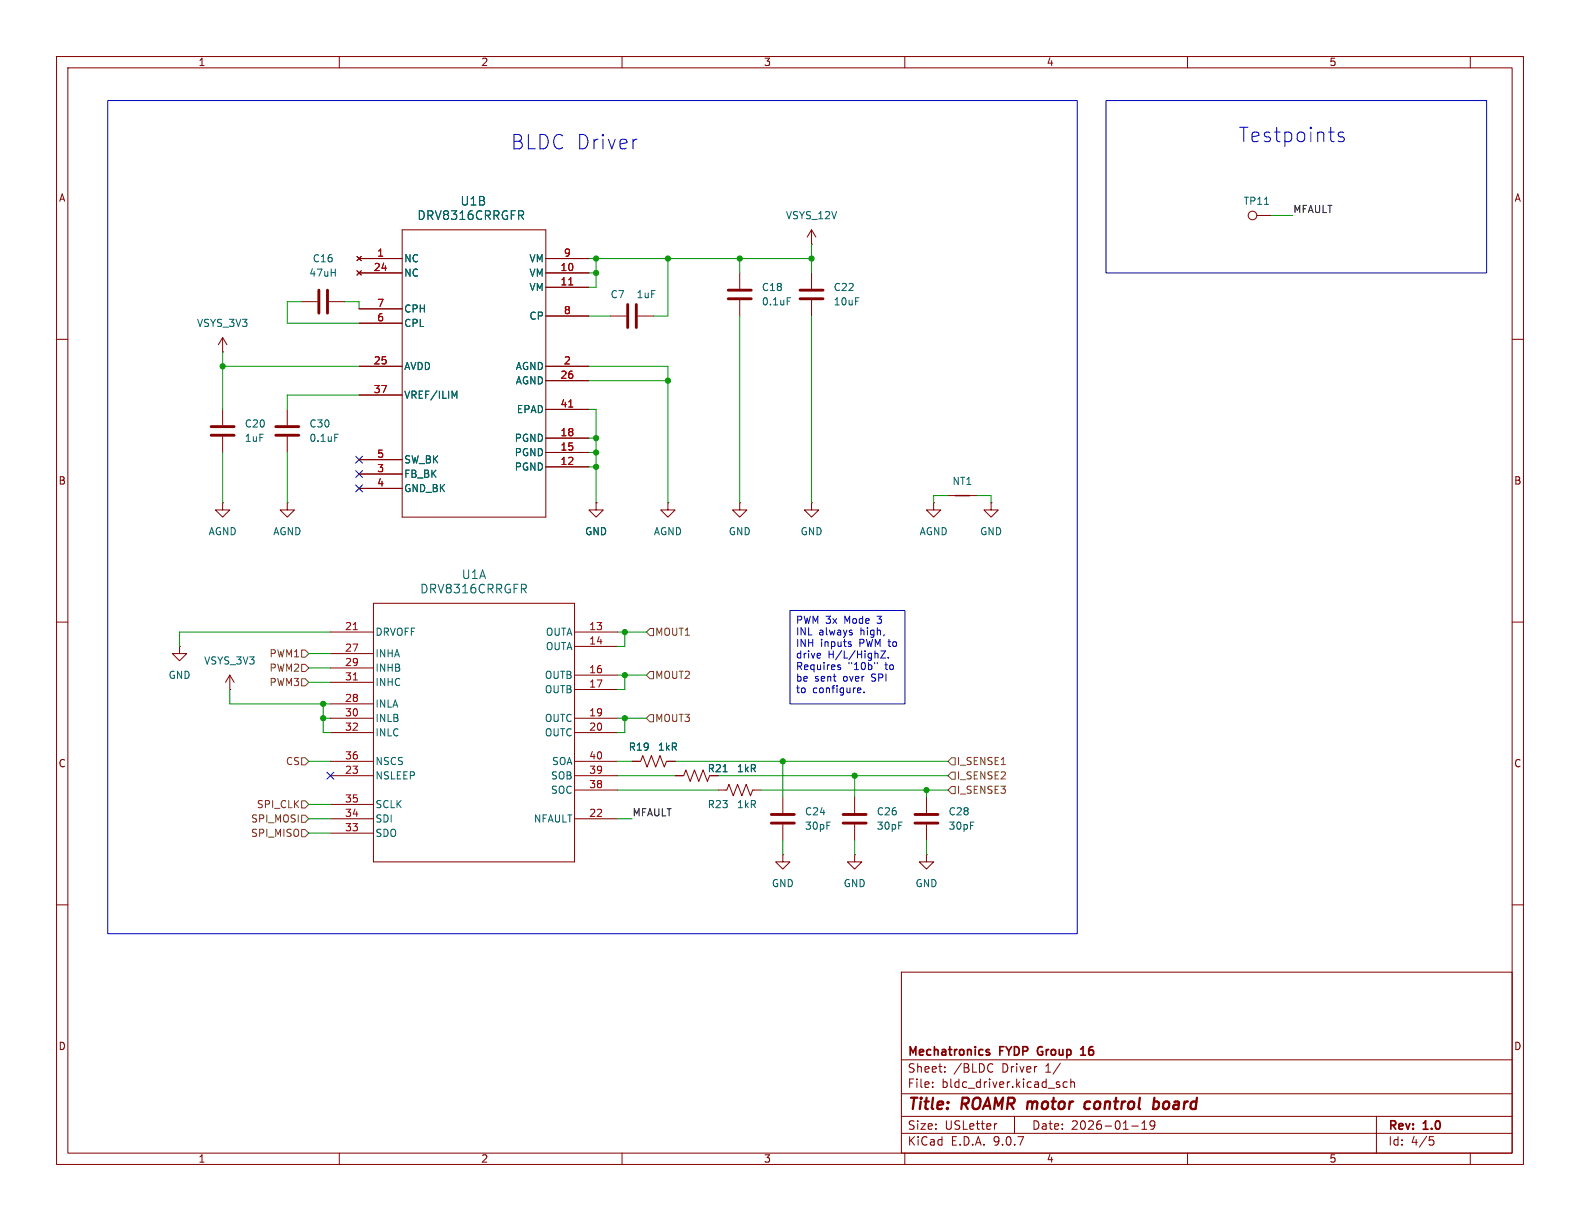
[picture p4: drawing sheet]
<svg xmlns="http://www.w3.org/2000/svg" width="279mm" height="216mm" viewBox="0 0 279 216" stroke-linecap="round" stroke-linejoin="round" font-family="sans-serif">
<g fill="none" stroke="#840000" stroke-width=".18">
<path d="M10 10h259.4v195.9h-259.4zM12 12h255.4v191.9h-255.4zM60 10v2M110 10v2M160 10v2M210 10v2M260 10v2M222.2 38.1h2.6M39.4 59.7v2.5M39.4 59.7l-.8 1.3M39.4 59.7l.7 1.3M53.3 53.3h2.8"/>
<path d="M58.2 53.3h2.8M63.1 45.3l.8 .8M63.1 47.9l.8 .7M63.5 45.7h7.6M63.5 48.3h7.6M63.5 54.6h7.6M63.5 57.2h7.6M63.9 45.3l-.8 .8M63.9 47.9l-.8 .7M71.1 40.6h25.4v50.8h-25.4zM96.5 45.7h7.6M96.5 48.3h7.6"/>
<path d="M96.5 50.8h7.6M96.5 55.9h7.6M107.9 55.9h2.8M112.8 55.9h2.8M130.8 48.3v2.8M130.8 53.1v2.8M143.5 43.2h.1M143.5 40.6l-.8 1.3M143.5 40.6l.8 1.3M143.5 40.6v2.6M143.5 48.3v2.8M143.5 53.1v2.8"/>
<path d="M10 60h2M39.4 62.2h.1M39.4 72.4v2.8M39.4 77.2v2.8M50.8 72.4v2.8M50.8 77.2v2.8M63.5 64.8h7.6M63.5 69.9h7.6M96.5 64.8h7.6M96.5 67.3h7.6M96.5 72.4h7.6M96.5 77.5h7.6"/>
<path d="M267.4 60h2M39.4 88.9v1.3h1.2l-1.2 1.2-1.3-1.2h1.3M39.4 88.9h.1M50.8 88.9v1.3h1.3l-1.3 1.2-1.3-1.2h1.3M50.8 88.9h.1M63.5 81.3h7.6M63.5 83.8h7.6M63.5 86.4h7.6M96.5 80h7.6M96.5 82.6h7.6M105.4 88.9v1.3h1.3l-1.3 1.2-1.3-1.2h1.3M105.4 88.9h.1"/>
<path d="M118.1 88.9v1.3h1.3l-1.3 1.2-1.3-1.2h1.3M118.1 88.9h.1M130.8 88.9v1.3h1.3l-1.3 1.2-1.3-1.2h1.3M130.8 88.9h.1M143.5 88.9v1.3h1.3l-1.3 1.2-1.3-1.2h1.3M143.5 88.9h.1M165.1 88.9v1.3h1.3l-1.3 1.2-1.3-1.2h1.3M165.1 88.9h.1M167.6 87.6h5.1M175.3 88.9v1.3h1.2l-1.2 1.2-1.3-1.2h1.3M175.3 88.9h.1M10 110h2"/>
<path d="M31.7 114.3v1.3h1.3l-1.3 1.2-1.2-1.2h1.2M31.7 114.3h.1M40.6 119.4l-.7 1.3M40.6 119.4l.8 1.3M40.6 119.4v2.5M58.4 111.8h7.6M58.4 115.6h7.6M58.4 118.1h7.6M66 106.7h35.6v45.7h-35.6zM101.6 111.8h7.6M101.6 114.3h7.6M101.6 119.4h7.6"/>
<path d="M267.4 110h2M40.6 121.9h.1M58.4 134.6h7.6M58.4 120.7h7.6M58.4 124.5h7.6M58.4 127h7.6M58.4 129.5h7.6M58.4 137.2h7.6M101.6 134.6h7.6M101.6 127h7.6M101.6 129.5h7.6M101.6 137.2h7.6"/>
<path d="M101.6 121.9h7.6M101.6 139.7h7.6M111.8 134.6h1.5l.4-1 .7 2 .8-2 .8 2 .7-2 .8 2 .4-1h1.5M119.4 137.2h1.5l.4-1.1 .7 2.1 .8-2.1 .8 2.1 .7-2.1 .8 2.1 .4-1M127 139.7h1.5l.4-1 .8 2 .7-2 .8 2 .8-2 .7 2 .4-1h1.5M58.4 142.2h7.6M58.4 144.8h7.6M58.4 147.3h7.6M101.6 144.8h7.6M138.4 151.1v1.3h1.3l-1.3 1.3-1.2-1.3h1.2M138.4 151.1h.1M138.4 141v2.8"/>
<path d="M138.4 145.8v2.8M151.1 151.1v1.3h1.3l-1.3 1.3-1.2-1.3h1.2M151.1 151.1h.1M151.1 141v2.8M151.1 145.8v2.8M163.8 151.1v1.3h1.3l-1.3 1.3-1.2-1.3h1.2M163.8 151.1h.1M163.8 141v2.8M163.8 145.8v2.8M10 160h2M159.4 171.9h108v32h-108zM267.4 160h2"/>
<path d="M159.4 197.4h108M159.4 193.4h108M159.4 187.4h108M164.9 192.1v.2M164.9 191.4v.1M167.1 189.4v.2M167.1 188.7v.1M175.3 188.1l.3 .1M175.6 189.4l-.3 .2M176.3 198.7l-.3 .1M179.4 197.4v3M187 191.8l.4 .1v.2l-.2 .2h-.3"/>
<path d="M187 191.3l.4 .1M188.7 191.4l-.4-.1-.3 .3v.4l.1 .2h.6M189.4 191.4l.2-.1 .3 .1 .1 .9M189.4 190.8v1.5M200.1 199.1h1.2M201.9 199.7h.9M201.9 198.6l.5-.4v1.5M204.2 198.8l-.3 .3h-.3l-.2-.3 .1-.5 .4-.1 .2 .1a.99 .99 0 0 1-.3 1.4h-.3M243.4 197.4v6.5M60 203.9v2M110 203.9v2M159.4 200.4h108"/>
<path d="M160 203.9v2M210 203.9v2M252.8 201h.7M252.9 201.6h.4l.3 .2-.2 .6-.5 .1M260 203.9v2"/>
<circle cx="221.5" cy="38.1" r=".76"/>
</g>
<path d="M192.8 194.9a.66 .66 0 0 0-1 .3l-.1 .5 .2 .3 .2 .1 .6-.1M204 194.9l.2-.1 .6 .1 .2 .3-.1 .5a.66 .66 0 0 1-.8 .4M204.1 194.1l-.2 2" fill="none" stroke="#840000" stroke-width=".4"/>
<path d="M174.5 186l.5 .1v.3l-.2 .2-.4-.1M174.5 185.6h.5M183.6 185.3l-.1 .4 .1 .7M191.1 186.6h.9M191.1 185.5l.4-.4v1.5" fill="none" stroke="#840000" stroke-width=".3"/>
<path d="M168.9 87.6h2.5" fill="none" stroke="#840000" stroke-width=".25"/>
<g fill="none" stroke="#840000" stroke-width=".51">
<path d="M56.4 51.3v4.1M57.9 51.3v4.1M111 53.8v4.1M112.5 53.8v4.1M128.8 51.3h4M128.8 52.8h4M141.5 51.3h4M141.5 52.8h4M37.3 75.4h4.1M37.3 77h4.1M48.8 75.4h4M48.8 77h4"/>
<path d="M136.4 144h4.1M136.4 145.5h4.1M149.1 144h4.1M149.1 145.5h4.1M161.8 144h4.1M161.8 145.5h4.1"/>
</g>
<path d="M223.6 36.1h.7M139.2 52.6h.6M59.2 76.8h.6M80.4 70.1l.4-.9v1.2M127.9 136.5h.7" fill="none" stroke="#006464" stroke-width=".18"/>
<path d="M100.6 50.4h.7M100.6 72h.7M62.5 111.3h.7M62.5 120.2h.7" fill="none" stroke="#a90000" stroke-width=".18"/>
<g fill="none" stroke="#725600" stroke-width=".18">
<path d="M53.3 114.9h.7l.6 .7-.6 .6h-.7zM53.3 117.5h.7l.6 .6-.6 .6h-.7zM114.9 111.1h.7v1.3h-.7l-.6-.6zM114.9 118.7h.7v1.3h-.7l-.6-.6zM53.3 134h.7l.6 .6-.6 .7h-.7zM53.3 120h.7l.6 .7-.6 .6h-.7zM114.9 126.4h.7v1.2h-.7l-.6-.6zM168.3 136.5h.6v1.3h-.6l-.7-.6zM168.3 134h.6v1.3h-.6l-.7-.7zM168.3 139.1h.6v1.2h-.6l-.7-.6zM53.3 146.7h.7l.6 .6-.6 .7h-.7zM53.3 141.6h.7l.6 .6-.6 .7h-.7z"/>
<path d="M53.3 144.1h.7l.6 .7-.6 .6h-.7z"/>
</g>
<g fill="none" stroke="#009600" stroke-width=".18">
<path d="M224.8 38.1h3.8M53.3 53.3h-2.5v3.9h12.7M61 53.3h2.5v1.3M104.1 55.9h3.8M104.1 48.3h1.3M104.1 45.7h39.4M105.4 45.7v5.1h-1.3M118.1 45.7v10.2h-2.5M130.8 45.7v2.6M130.8 55.9v33M143.5 43.2v5.1M143.5 55.9v33"/>
<path d="M39.4 62.2v10.2M39.4 64.8h24.1M63.5 69.9h-12.7v2.5M104.1 64.8h14v24.1M104.1 72.4h1.3v16.5M104.1 77.5h1.3M104.1 67.3h14M39.4 80v8.9M50.8 80v8.9M104.1 82.6h1.3M104.1 80h1.3M167.6 87.6h-2.5v1.3"/>
<path d="M172.7 87.6h2.6v1.3M54.6 118.1h3.8M54.6 115.6h3.8M58.4 111.8h-26.7v2.5M109.2 111.8h5.1M109.2 119.4h5.1M110.5 119.4v2.5h-1.3M110.5 111.8v2.5h-1.3M40.6 121.9v2.6h17.8M54.6 134.6h3.8M54.6 120.7h3.8M57.1 124.5v5h1.3"/>
<path d="M57.1 127h1.3M109.2 139.7h17.8M109.2 127h5.1M109.2 137.2h10.2M109.2 134.6h2.6M110.5 127v2.5h-1.3M119.4 134.6h48.2M127 137.2h40.6M134.6 139.7h33M138.4 134.6v6.4M151.1 137.2v3.8M163.8 139.7v1.3"/>
<path d="M54.6 144.8h3.8M54.6 147.3h3.8M54.6 142.2h3.8M109.2 144.8h2.6M138.4 148.6v2.5M151.1 148.6v2.5M163.8 148.6v2.5"/>
</g>
<path d="M62.9 83.2l1.2 1.2M62.9 80.7l1.2 1.2M62.9 85.8l1.2 1.2M64.1 83.2l-1.2 1.2M64.1 80.7l-1.2 1.2M64.1 85.8l-1.2 1.2M57.8 136.6l1.2 1.2M59 136.6l-1.2 1.2" fill="none" stroke="#000084" stroke-width=".18"/>
<g fill="none" stroke="#0000c2" stroke-width=".18">
<path d="M19 17.8h171.5v147.3h-171.5zM195.6 17.8h67.3v30.5h-67.3zM112.4 24.6h.3M237.6 23.5l-.6-.1-.4 .3 .2 .4 .8 .2 .1 .3-.1 .3-.2 .1-.8-.1M139.7 108h20.3v16.5h-20.3zM145 116.3l-.1 .1M145.1 115.7v.1l-.6 .1M148.2 117.9l.5 .3-.1 .1-.3 .1M150.2 113.9l.3 .1v.1l-.1 .2h-.3M156.6 115.1l-.8 1.3h.8M157.1 116.2v.2M151.8 121.6l.4 .1v.2l-.6 .2"/>
<path d="M152.2 122.4l-.4 .1M152.8 122.4v.1"/>
</g>
<g fill="#009600" stroke="#009600" stroke-width=".18">
<circle cx="163.8" cy="139.7" r=".46"/>
<circle cx="151.1" cy="137.2" r=".46"/>
<circle cx="130.8" cy="45.7" r=".46"/>
<circle cx="143.5" cy="45.7" r=".46"/>
<circle cx="118.1" cy="45.7" r=".46"/>
<circle cx="105.4" cy="45.7" r=".46"/>
<circle cx="105.4" cy="48.3" r=".46"/>
<circle cx="118.1" cy="67.3" r=".46"/>
<circle cx="57.1" cy="124.5" r=".46"/>
<circle cx="57.1" cy="127" r=".46"/>
<circle cx="39.4" cy="64.8" r=".46"/>
<circle cx="138.4" cy="134.6" r=".46"/>
<circle cx="110.5" cy="119.4" r=".46"/>
<circle cx="110.5" cy="127" r=".46"/>
<circle cx="110.5" cy="111.8" r=".46"/>
<circle cx="105.4" cy="77.5" r=".46"/>
<circle cx="105.4" cy="80" r=".46"/>
<circle cx="105.4" cy="82.6" r=".46"/>
</g>
<g font-size="3.5" fill="#0000c2">
<text x="90.3" y="26.6">BLDC Driver</text>
<text x="219" y="25.4">Testpoints</text>
</g>
<g font-size="2.8" fill="#840000">
<text x="160.4" y="196.8">Title:</text>
<text x="170.1" y="196.8">ROAMR motor</text>
<text x="193.5" y="196.8">control</text>
<text x="206.4" y="196.8">board</text>
</g>
<g font-size="2.1" fill="#006464">
<text x="73.7" y="39.1">DRV8316CRRGFR</text>
<text x="81.3" y="36.6">U1B</text>
<text x="74.2" y="105.1">DRV8316CRRGFR</text>
<text x="81.6" y="102.6">U1A</text>
</g>
<g font-size="2.1" fill="#840000">
<text x="160.4" y="189.9">Sheet:</text>
<text x="160.4" y="187.1">Mechatronics</text>
<text x="168.6" y="189.9">/BLDC</text>
<text x="176.9" y="187.1">FYDP</text>
<text x="177.2" y="189.9">Driver</text>
<text x="184.2" y="187.1">Group</text>
<text x="185" y="189.9">1/</text>
<text x="192.4" y="187.1">16</text>
<text x="160.4" y="192.6">File:</text>
<text x="166.5" y="192.6">bldc_driver.kicad_sch</text>
<text x="160.4" y="202.8">KiCad</text>
<text x="160.4" y="200">Size:</text>
<text x="167.1" y="200">USLetter</text>
<text x="168.1" y="202.8">E.D.A.</text>
<text x="175.7" y="202.8">9.0.7</text>
<text x="182.4" y="200">Date:</text>
<text x="189.4" y="200">2026-01-19</text>
<text x="245.4" y="200.2">Rev:</text>
<text x="245.4" y="202.8">Id:</text>
<text x="249.5" y="202.8">4/5</text>
<text x="251.8" y="200.2">1.0</text>
</g>
<g font-size="1.8" fill="#840000">
<text x="35" y="11.9">1</text>
<text x="85" y="11.9">2</text>
<text x="135" y="11.9">3</text>
<text x="185" y="11.9">4</text>
<text x="235" y="11.9">5</text>
<text x="10.3" y="35.9">A</text>
<text x="267.7" y="35.9">A</text>
<text x="10.3" y="85.9">B</text>
<text x="267.7" y="85.9">B</text>
<text x="10.3" y="135.9">C</text>
<text x="125.1" y="136.8">R21</text>
<text x="267.7" y="135.9">C</text>
<text x="10.3" y="185.9">D</text>
<text x="267.7" y="185.9">D</text>
<text x="35" y="205.8">1</text>
<text x="85" y="205.8">2</text>
<text x="135" y="205.8">3</text>
<text x="185" y="205.8">4</text>
<text x="235" y="205.8">5</text>
</g>
<g font-size="1.8" fill="#006464">
<text x="138.9" y="39">VSYS_12V</text>
<text x="219.8" y="36.4">TP11</text>
<text x="55.2" y="46.6">C16</text>
<text x="71.4" y="46.6">NC</text>
<text x="93.5" y="46.6">VM</text>
<text x="54.6" y="49.1">47uH</text>
<text x="71.4" y="49.1">NC</text>
<text x="93.5" y="49.1">VM</text>
<text x="93.5" y="51.7">VM</text>
<text x="107.9" y="52.9">C7</text>
<text x="112.5" y="52.9">1uF</text>
<text x="134.6" y="51.7">C18</text>
<text x="147.3" y="51.7">C22</text>
<text x="34.7" y="58">VSYS_3V3</text>
<text x="71.4" y="55.5">CPH</text>
<text x="71.4" y="58">CPL</text>
<text x="93.5" y="56.7">CP</text>
<text x="134.6" y="54.2">0.1uF</text>
<text x="147.3" y="54.2">10uF</text>
<text x="71.4" y="65.6">AVDD</text>
<text x="91.1" y="65.6">AGND</text>
<text x="71.4" y="70.7">VREF/ILIM</text>
<text x="91.1" y="68.2">AGND</text>
<text x="43.2" y="75.8">C20</text>
<text x="54.6" y="75.8">C30</text>
<text x="91.3" y="73.3">EPAD</text>
<text x="43.2" y="78.3">1uF</text>
<text x="54.6" y="78.3">0.1uF</text>
<text x="71.4" y="82.1">SW_BK</text>
<text x="90.9" y="78.3">PGND</text>
<text x="90.9" y="80.9">PGND</text>
<text x="90.9" y="83.4">PGND</text>
<text x="71.4" y="84.7">FB_BK</text>
<text x="71.4" y="87.2">GND_BK</text>
<text x="168.3" y="86">NT1</text>
<text x="36.8" y="94.8">AGND</text>
<text x="48.2" y="94.8">AGND</text>
<text x="103.4" y="94.8">GND</text>
<text x="115.5" y="94.8">AGND</text>
<text x="128.8" y="94.8">GND</text>
<text x="141.5" y="94.8">GND</text>
<text x="162.5" y="94.8">AGND</text>
<text x="173.2" y="94.8">GND</text>
<text x="66.3" y="112.6">DRVOFF</text>
<text x="96.4" y="112.6">OUTA</text>
<text x="36" y="117.7">VSYS_3V3</text>
<text x="66.3" y="116.4">INHA</text>
<text x="66.3" y="119">INHB</text>
<text x="96.4" y="115.2">OUTA</text>
<text x="29.7" y="120.2">GND</text>
<text x="66.3" y="121.5">INHC</text>
<text x="66.3" y="125.3">INLA</text>
<text x="96.2" y="120.2">OUTB</text>
<text x="96.2" y="122.8">OUTB</text>
<text x="66.3" y="127.9">INLB</text>
<text x="66.3" y="130.4">INLC</text>
<text x="96.2" y="127.9">OUTC</text>
<text x="96.2" y="130.4">OUTC</text>
<text x="66.3" y="135.5">NSCS</text>
<text x="97.5" y="135.5">SOA</text>
<text x="111.1" y="132.9">R19</text>
<text x="116.3" y="132.9">1kR</text>
<text x="130.2" y="136.8">1kR</text>
<text x="66.3" y="138">NSLEEP</text>
<text x="66.3" y="143.1">SCLK</text>
<text x="97.3" y="138">SOB</text>
<text x="97.3" y="140.6">SOC</text>
<text x="125.1" y="143.1">R23</text>
<text x="130.2" y="143.1">1kR</text>
<text x="66.3" y="145.6">SDI</text>
<text x="66.3" y="148.2">SDO</text>
<text x="94.3" y="145.6">NFAULT</text>
<text x="142.2" y="144.4">C24</text>
<text x="142.2" y="146.9">30pF</text>
<text x="154.9" y="144.4">C26</text>
<text x="154.9" y="146.9">30pF</text>
<text x="167.6" y="144.4">C28</text>
<text x="167.6" y="146.9">30pF</text>
<text x="136.4" y="157.1">GND</text>
<text x="149.1" y="157.1">GND</text>
<text x="161.8" y="157.1">GND</text>
</g>
<g font-size="1.8" fill="#0f0f0f">
<text x="228.6" y="37.8">MFAULT</text>
<text x="111.8" y="144.4">MFAULT</text>
</g>
<g font-size="1.8" fill="#a90000">
<text x="66.6" y="45.5">1</text>
<text x="99.6" y="45.5">9</text>
<text x="66" y="48">24</text>
<text x="99" y="48">10</text>
<text x="99" y="50.5">11</text>
<text x="66.6" y="54.4">7</text>
<text x="66.6" y="56.9">6</text>
<text x="99.6" y="55.6">8</text>
<text x="66" y="64.5">25</text>
<text x="99.6" y="64.5">2</text>
<text x="66" y="69.6">37</text>
<text x="99" y="67.1">26</text>
<text x="99" y="72.1">41</text>
<text x="99" y="77.2">18</text>
<text x="66.6" y="81">5</text>
<text x="66.6" y="83.6">3</text>
<text x="99" y="79.8">15</text>
<text x="99" y="82.3">12</text>
<text x="66.6" y="86.1">4</text>
<text x="60.9" y="111.5">21</text>
<text x="104.1" y="111.5">13</text>
<text x="60.9" y="115.3">27</text>
<text x="60.9" y="117.9">29</text>
<text x="104.1" y="114">14</text>
<text x="104.1" y="119.1">16</text>
<text x="60.9" y="120.4">31</text>
<text x="60.9" y="124.2">28</text>
<text x="104.1" y="121.7">17</text>
<text x="60.9" y="126.7">30</text>
<text x="60.9" y="129.3">32</text>
<text x="104.1" y="126.7">19</text>
<text x="104.1" y="129.3">20</text>
<text x="60.9" y="134.4">36</text>
<text x="60.9" y="136.9">23</text>
<text x="104.1" y="134.4">40</text>
<text x="104.1" y="136.9">39</text>
<text x="60.9" y="142">35</text>
<text x="104.1" y="139.4">38</text>
<text x="60.9" y="144.5">34</text>
<text x="60.9" y="147.1">33</text>
<text x="104.1" y="144.5">22</text>
</g>
<g font-size="1.8" fill="#725600">
<text x="115.8" y="112.6">MOUT1</text>
<text x="47.6" y="116.4">PWM1</text>
<text x="47.6" y="119">PWM2</text>
<text x="47.6" y="121.5">PWM3</text>
<text x="115.8" y="120.2">MOUT2</text>
<text x="115.8" y="127.9">MOUT3</text>
<text x="50.5" y="135.5">CS</text>
<text x="169.1" y="135.5">I_SENSE1</text>
<text x="45.3" y="143.1">SPI_CLK</text>
<text x="169.1" y="138">I_SENSE2</text>
<text x="169.1" y="140.6">I_SENSE3</text>
<text x="44.3" y="148.2">SPI_MISO</text>
<text x="44.3" y="145.6">SPI_MOSI</text>
</g>
<g font-size="1.8" fill="#0000c2">
<text x="140.7" y="110.6">PWM 3x</text>
<text x="140.7" y="112.7">INL</text>
<text x="144.8" y="112.7">always</text>
<text x="149.4" y="110.6">Mode</text>
<text x="152.2" y="112.7">high,</text>
<text x="155.4" y="110.6">3</text>
<text x="140.7" y="114.7">INH</text>
<text x="140.7" y="116.8">drive</text>
<text x="140.7" y="118.8">Requires</text>
<text x="145.1" y="114.7">inputs</text>
<text x="146.4" y="116.8">H/L/HighZ.</text>
<text x="150" y="118.8">&quot;10b&quot;</text>
<text x="152.1" y="114.7">PWM to</text>
<text x="156.7" y="118.8">to</text>
<text x="140.7" y="120.9">be</text>
<text x="140.7" y="122.9">to</text>
<text x="143.7" y="122.9">configure.</text>
<text x="144.1" y="120.9">sent</text>
<text x="149.2" y="120.9">over</text>
<text x="154.4" y="120.9">SPI</text>
</g>
</svg>
